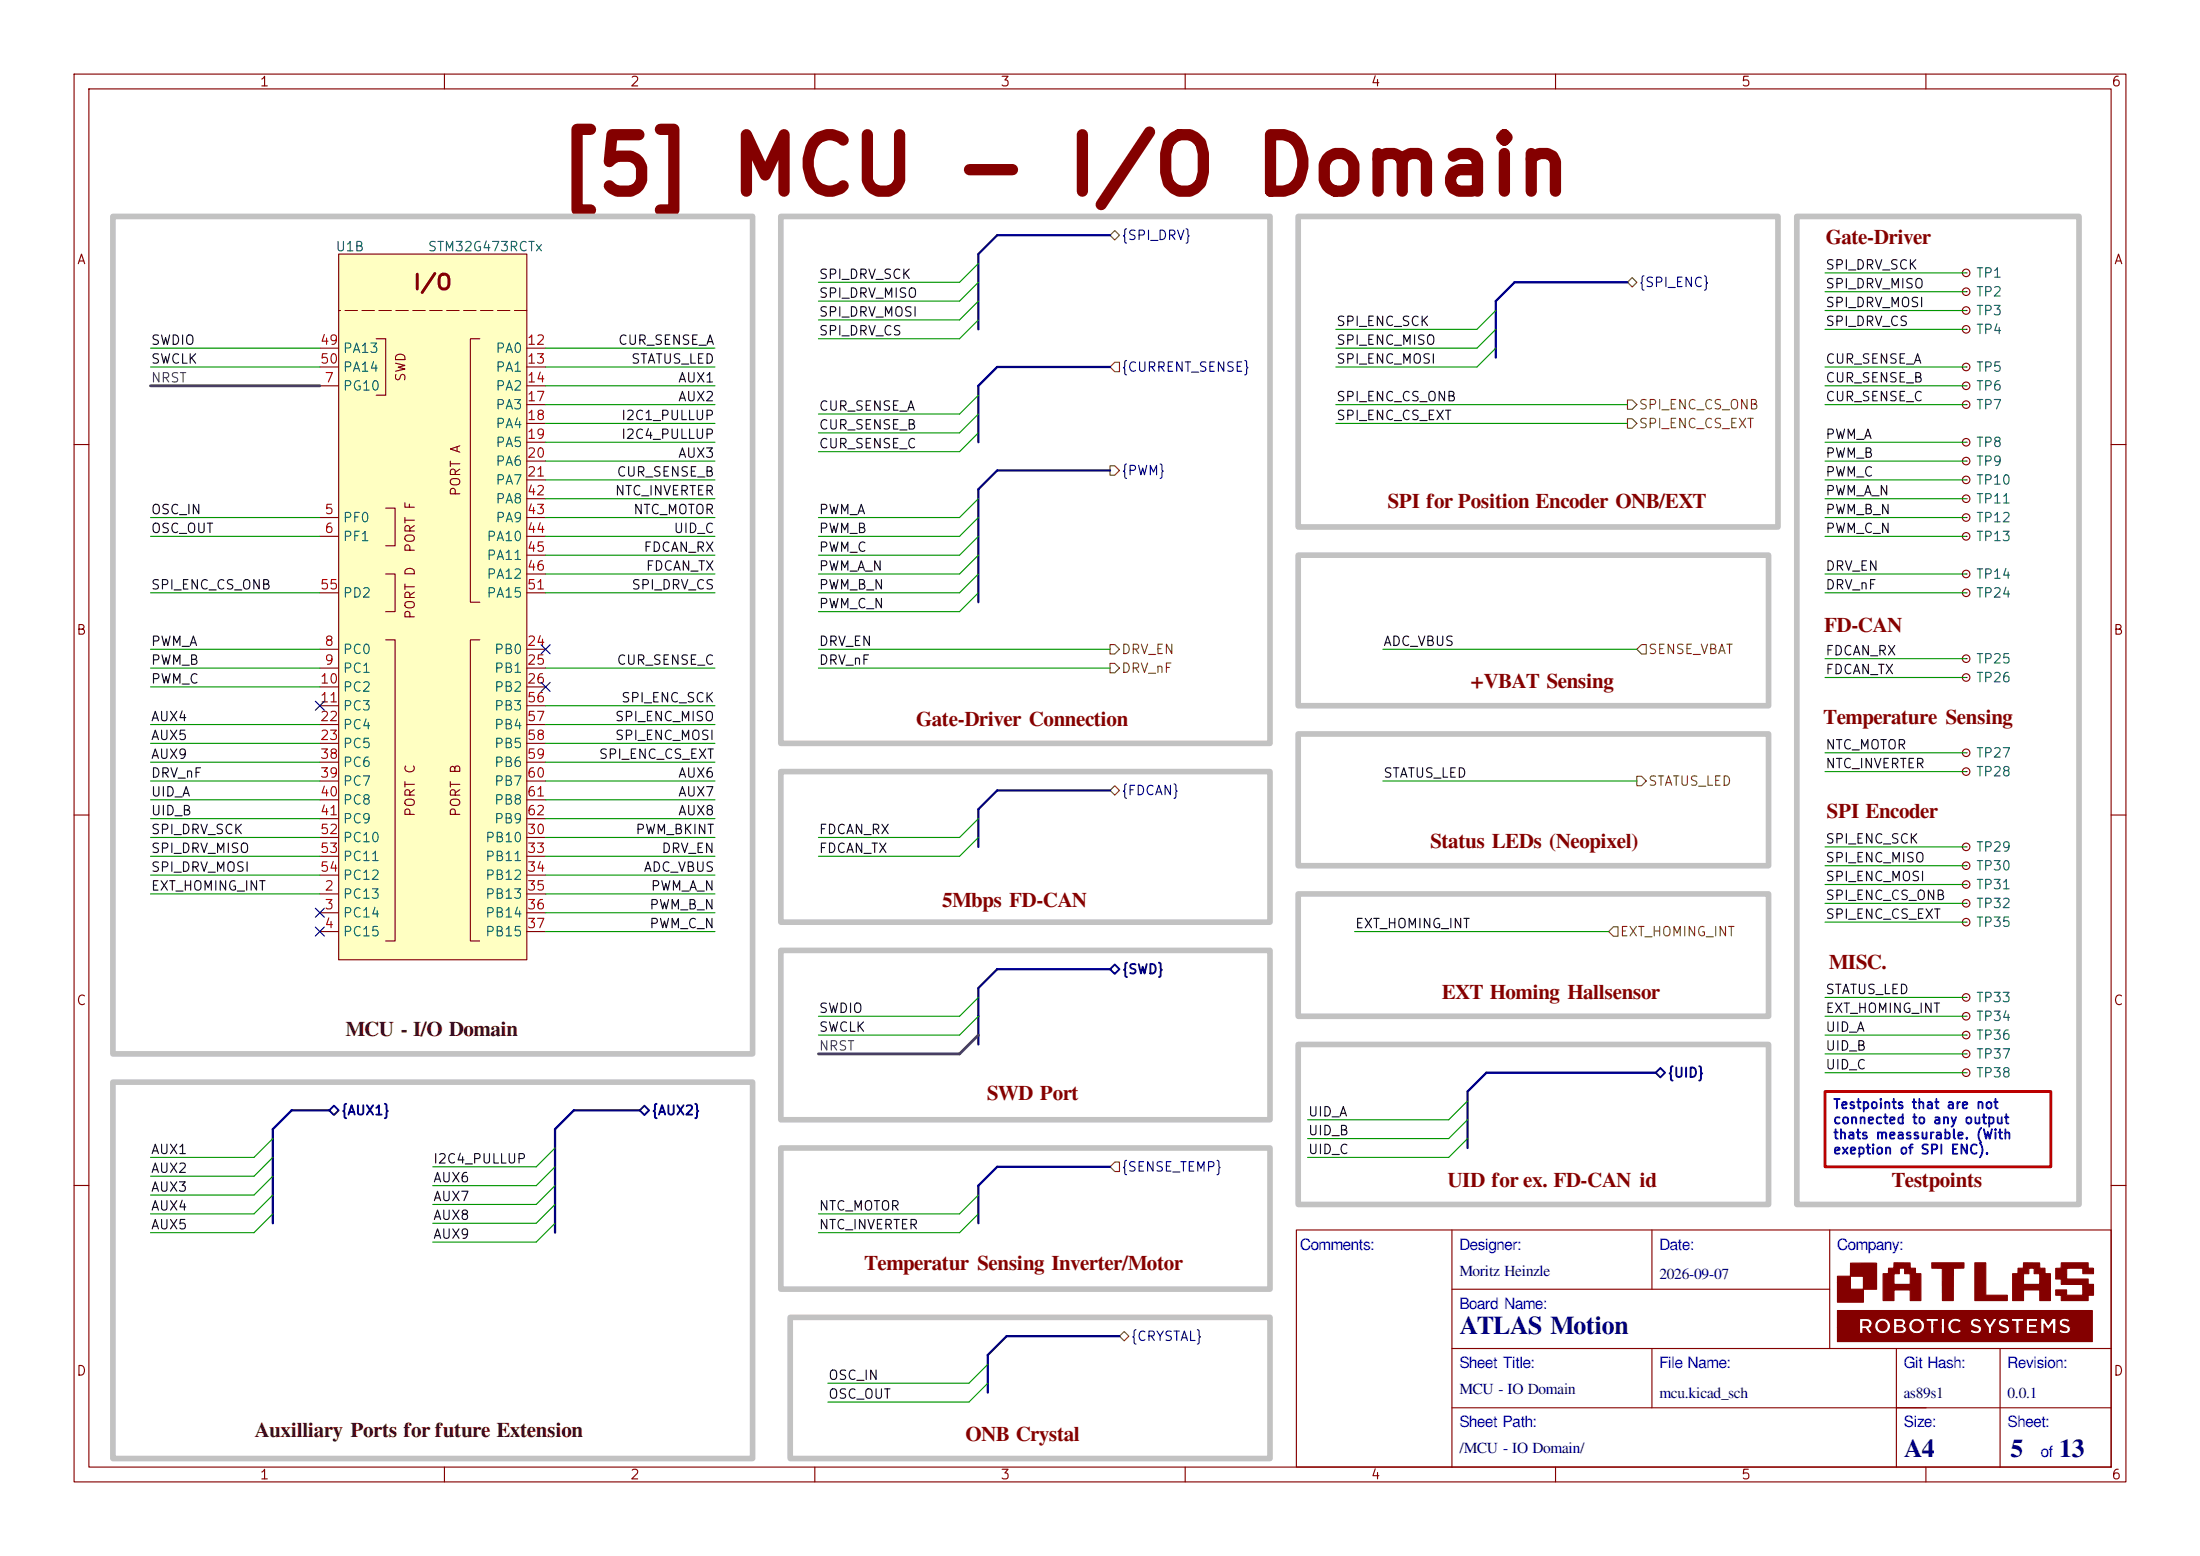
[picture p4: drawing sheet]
<svg xmlns="http://www.w3.org/2000/svg" width="297mm" height="210mm" viewBox="0 0 297 210" stroke-linecap="round" stroke-linejoin="round" font-family="sans-serif">
<g fill="none" stroke="#840000" stroke-width=".15">
<path d="M10 10h277v190h-277zM12 12h273v186h-273zM60 10v2M110 10v2M160 10v2M210 10v2M260 10v2M265.4 39.4h.1M265.4 36.8h.1M265.4 59.7h.1M265.4 54.6h.1M265.4 52.1h.1"/>
<path d="M265.4 49.5h.1M265.4 44.5h.1M265.4 41.9h.1M10 60h2M265.4 72.4h.1M265.4 69.9h.1M265.4 67.3h.1M265.4 64.8h.1M265.4 62.2h.1M285 60h2M10 110h2M265.4 116.8h.1"/>
<path d="M265.4 101.6h.1M265.4 104.1h.1M265.4 114.3h.1M265.4 119.4h.1M285 110h2M265.4 121.9h.1M265.4 139.7h.1M10 160h2M175 166h110v32h-110zM196 174h51M196 166v32M223 166v8"/>
<path d="M247 166v16M285 160h2M60 198v2M110 198v2M160 198v2M196 190h89M196 182h89M210 198v2M223 182v8M256 182v16M260 198v2M270 182v16"/>
<circle cx="265.4" cy="39.4" r=".51"/>
<circle cx="265.4" cy="36.8" r=".51"/>
<circle cx="265.4" cy="49.5" r=".51"/>
<circle cx="265.4" cy="44.5" r=".51"/>
<circle cx="265.4" cy="41.9" r=".51"/>
<circle cx="265.4" cy="59.7" r=".51"/>
<circle cx="265.4" cy="54.6" r=".51"/>
<circle cx="265.4" cy="52.1" r=".51"/>
<circle cx="265.4" cy="64.8" r=".51"/>
<circle cx="265.4" cy="62.2" r=".51"/>
<circle cx="265.4" cy="69.9" r=".51"/>
<circle cx="265.4" cy="67.3" r=".51"/>
<circle cx="265.4" cy="72.4" r=".51"/>
<circle cx="265.4" cy="101.6" r=".51"/>
<circle cx="265.4" cy="104.1" r=".51"/>
<circle cx="265.4" cy="116.8" r=".51"/>
<circle cx="265.4" cy="114.3" r=".51"/>
<circle cx="265.4" cy="119.4" r=".51"/>
<circle cx="265.4" cy="121.9" r=".51"/>
<circle cx="265.4" cy="139.7" r=".51"/>
</g>
<g fill="#840000" stroke="#840000" stroke-width=".15">
<path d="M248.1 176.9h34.4v4.2h-34.4v-1.9h2.9l.1 .8h.4v-.7h.3l.5 .7h.2h.3l-.5-.7 .4-.4h.4v.2a1.08 1.08 0 0 0 1.1 .9 1.08 1.08 0 0 0 1-1h.4v1h.9a.59 .59 0 0 0 .8-.3 .59 .59 0 0 0-.2-.7v-.1h.6a1.07 1.07 0 0 0 1.4 1.1 1.07 1.07 0 0 0 .3-1.9h.6v.3h.6v1.6h.5v-1h1v1h.4v-1h.4a1.07 1.07 0 0 0 .7 1 1.07 1.07 0 0 0 1.2-.3h1.1l.1 .1a1.04 1.04 0 0 0 1.5-.2 .6 .6 0 0 0-.6-.8l-.4-.2v-.1a.54 .54 0 0 1 .7 0l.3-.3-.4-.2h.6l.3 .6a1.37 1.37 0 0 1 .4 1.4h.5v-.3h.8a1 1 0 0 0 1.6-.2 .68 .68 0 0 0-.8-.8l-.2-.1v-.2l.2-.1 .5 .2 .2-.4h.3v.2l.6 .1v1.6h.5v-1h1v1h1.5v-.4h-1.1v-.4h1v-.2h.5v1h.5v-1.3l.5 .8 .6-.8v1.3h.5v-.3h.3a.95 .95 0 0 0 1.6-.2 .72 .72 0 0 0-.8-.8l-.3-.2a.54 .54 0 0 1 .8 0l.3-.3a.85 .85 0 0 0-1.5 .3 .84 .84 0 0 0 .9 .7l.2 .2a.64 .64 0 0 1-.9 0l-.3 .3h-.3v-1.8h-.5l-.6 .9-.5-.9h-.5v1.1h-.5v-.2h-1v-.4h1.1v-.5h-1.5v1.1h-1v-.6h.6v-.5h-1.7v.2h-.3l-.3-.1a.68 .68 0 0 0-.9 .1 .68 .68 0 0 0 0 .9l.5 .2a.27 .27 0 0 1 .2 0 .27 .27 0 0 1 .1 .3 .92 .92 0 0 1-.8-.1l-.3 .3h-.8v-.5l.7-1.2-.5-.1-.5 .8-.4-.8h-1.3a.64 .64 0 0 0-.9 .5 .64 .64 0 0 0 .7 .8l.4 .2a.39 .39 0 0 1-.3 .2 .39 .39 0 0 1-.4-.1l-.2-.1-.3 .3h-1.1l-.3-.3a.63 .63 0 0 1-.9 0 .63 .63 0 0 1 0-.9 .63 .63 0 0 1 .9 0l.3-.3a1.09 1.09 0 0 0-1.2-.2 1.09 1.09 0 0 0-.7 1h-.4v-1.1h-.4v1.1h-1v-.6h.6v-.5h-1.7v.2h-.6a1.08 1.08 0 0 0-1.7 .8h-.6l.1-.2a.64 .64 0 0 0-.2-.6 .64 .64 0 0 0-.7-.1l-.7-.1v1.1h-.4a1.08 1.08 0 0 0-1-1.1 1.08 1.08 0 0 0-1.1 1h-.4v-.1a.77 .77 0 0 0-1-.9l-.7 .1v1.2h-2.9z"/>
<path d="M248.1 172.3h1.7v-1.8h3.5v3.5h-1.7v1.8h-3.5v-2.7h1.7v.9h1.8v-1.7h-1.8v.8h-1.7z"/>
<path d="M254.2 171.9h1.5v1.4h2.2v-1.4h-.8v-.7h-.7v.7h-1.5l.1-.7h.7v-.8l2.2 .1v.7h.7v.7h.7v3.6h-1.4v-1.4h-2.2v1.4h-1.5z"/>
<path d="M260.8 170.4h4.3v.7l-1.4 .1v4.3h-1.5v-4.3h-1.4z"/>
<path d="M266.6 170.4h1.5v4.4h2.9v.7h-4.4z"/>
<path d="M271.7 171.9h1.5v1.4h2.2v-1.4h-.8v-.7h-.7v.7h-1.5v-.7h.8v-.8l2.2 .1v.7h.7v.7h.7v3.6h-1.4v-1.4h-2.2v1.4h-1.5z"/>
<path d="M277.5 171.2h.8v-.8h3.6v.8h.7v.7h-1.4v-.7h-2.2v1.4h2.9v.7h.7v1.5h-.7v.7h-3.6v-.7h-.8v-.7h1.5v.7h2.2v-1.4l-2.9-.1v-.7h-.8z"/>
<path d="M251.5 178.4h.5a.31 .31 0 0 1 .3 .4 .31 .31 0 0 1-.5 .1l-.3 .1z"/>
<path d="M256.1 179.1h.3a.38 .38 0 0 1 .5 .4l-.2 .1h-.6z"/>
<path d="M256.1 178.4h.6l.1 .1v.1l-.1 .1-.6 .1z"/>
<circle cx="254.2" cy="179" r=".63"/>
<circle cx="258.8" cy="179" r=".63"/>
</g>
<path d="M45.7 34.3h25.4v95.2h-25.4z" fill="#ffffc2"/>
<g fill="none" stroke="#840000" stroke-width=".15">
<path d="M45.7 34.3h25.4v95.2h-25.4zM43.2 52.1h2.5M43.2 47h2.5M43.2 49.5h2.5M50.8 45.7h1.3v7.6h-1.3M64.8 45.7h-1.3v35.6h1.3M71.1 52.1h2.6M71.1 47h2.6M71.1 49.5h2.6M71.1 54.6h2.6M71.1 57.2h2.6M71.1 59.7h2.6"/>
<path d="M43.2 69.9h2.5M43.2 72.4h2.5M52.1 68.6h1.2v5.1h-1.2M52.1 77.5h1.2v5.1h-1.2M71.1 69.9h2.6M71.1 72.4h2.6M71.1 62.2h2.6M71.1 64.8h2.6M71.1 67.3h2.6M71.1 74.9h2.6M71.1 77.5h2.6M265.4 77.5h.1"/>
<path d="M43.2 87.6h2.5M43.2 90.2h2.5M43.2 92.7h2.5M43.2 95.3h2.5M43.2 97.8h2.5M43.2 80h2.5M52.1 86.4h1.2v40.6h-1.2M64.8 86.4h-1.3v40.6h1.3M71.1 87.6h2.6M71.1 90.2h2.6M71.1 92.7h2.6M71.1 95.3h2.6"/>
<path d="M71.1 97.8h2.6M71.1 80h2.6M265.4 80h.1M265.4 88.9h.1M265.4 91.4h.1M43.2 100.3h2.5M43.2 113h2.5M43.2 115.6h2.5M43.2 118.1h2.5M43.2 102.9h2.5M43.2 105.4h2.5M43.2 108h2.5"/>
<path d="M43.2 110.5h2.5M71.1 100.3h2.6M71.1 113h2.6M71.1 115.6h2.6M71.1 118.1h2.6M71.1 102.9h2.6M71.1 105.4h2.6M71.1 108h2.6M71.1 110.5h2.6M43.2 120.7h2.5M43.2 123.2h2.5M43.2 125.7h2.5"/>
<path d="M71.1 120.7h2.6M71.1 123.2h2.6M71.1 125.7h2.6M265.4 137.2h.1M265.4 134.6h.1M265.4 124.5h.1M265.4 144.8h.1M265.4 142.2h.1"/>
<circle cx="265.4" cy="77.5" r=".51"/>
<circle cx="265.4" cy="91.4" r=".51"/>
<circle cx="265.4" cy="80" r=".51"/>
<circle cx="265.4" cy="88.9" r=".51"/>
<circle cx="265.4" cy="124.5" r=".51"/>
<circle cx="265.4" cy="137.2" r=".51"/>
<circle cx="265.4" cy="134.6" r=".51"/>
<circle cx="265.4" cy="144.8" r=".51"/>
<circle cx="265.4" cy="142.2" r=".51"/>
</g>
<path d="M71.1 41.9h-25.4" fill="none" stroke="#840000" stroke-width=".15" stroke-dasharray="1.7 .6"/>
<g fill="none" stroke="#725600" stroke-width=".15">
<path d="M150.5 31.1l.6 .7-.6 .6-.6-.6zM219.7 38.1l.6-.6 .7 .6-.7 .6zM150.5 48.9h.6v1.3h-.6l-.6-.7zM219.7 54h.6l.7 .6-.7 .6h-.6zM219.7 56.5h.6l.7 .7-.7 .6h-.6zM149.9 62.9h.6l.6 .6-.6 .6h-.6zM149.9 89.5h.6l.6 .7-.6 .6h-.6zM149.9 87h.6l.6 .6-.6 .7h-.6zM221.6 87h.6v1.3h-.6l-.6-.7zM149.9 106.7l.6-.7 .6 .7-.6 .6zM221 104.8h.6l.6 .6-.6 .6h-.6zM217.8 125.1h.6v1.3h-.6l-.6-.7z"/>
<path d="M150.5 156.8h.6v1.3h-.6l-.6-.6zM151.1 180.3l.7-.6 .6 .6-.6 .7z"/>
</g>
<path d="M150.5 130.2l.6 .6-.6 .6-.6-.6zM45.1 149.2l.6 .7-.6 .6-.7-.6zM87 149.2l.6 .7-.6 .6-.6-.6zM223.5 144.8l.7-.7 .6 .7-.6 .6z" fill="none" stroke="#000084" stroke-width=".25"/>
<path d="M149.9 31.8h-15.3l-2.5 2.5v10.2M219.7 38.1h-15.2l-2.6 2.5v7.7M149.9 49.5h-15.3l-2.5 2.6v7.6M149.9 63.5h-15.3l-2.5 2.5v15.3M149.9 106.7h-15.3l-2.5 2.5v5.1M149.9 130.8h-15.3l-2.5 2.6v7.6M44.4 149.9h-5l-2.6 2.5v12.7M86.4 149.9h-8.9l-2.6 2.5v14M149.9 157.5h-15.3l-2.5 2.5v5.1M223.5 144.8h-22.8l-2.6 2.5v7.6M151.1 180.3h-15.2l-2.6 2.6v5.1" fill="none" stroke="#000084" stroke-width=".3"/>
<g fill="none" stroke="#009600" stroke-width=".15">
<path d="M132.1 38.1l-2.6 2.5h-19M132.1 35.6l-2.6 2.5h-19M246.4 39.4h19M246.4 36.8h19M20.3 49.5h22.9M20.3 47h22.9M73.7 49.5h22.8M73.7 59.7h22.8M73.7 57.2h22.8M73.7 52.1h22.8M73.7 54.6h22.8M73.7 47h22.8"/>
<path d="M132.1 58.4l-2.6 2.6h-19M132.1 43.2l-2.6 2.5h-19M132.1 55.9l-2.6 2.5h-19M132.1 53.3l-2.6 2.6h-19M132.1 40.6l-2.6 2.6h-19M180.3 57.2h39.4M180.3 54.6h39.4M201.9 47l-2.5 2.5h-19.1M201.9 41.9l-2.5 2.6h-19.1M201.9 44.5l-2.5 2.5h-19.1M246.4 49.5h19M246.4 59.7h19"/>
<path d="M246.4 44.5h19M246.4 41.9h19M246.4 52.1h19M246.4 54.6h19M20.3 69.9h22.9M20.3 72.4h22.9M73.7 69.9h22.8M73.7 77.5h22.8M73.7 74.9h22.8M73.7 72.4h22.8M73.7 67.3h22.8M73.7 62.2h22.8"/>
<path d="M73.7 64.8h22.8M132.1 67.3l-2.6 2.6h-19M132.1 74.9l-2.6 2.6h-19M132.1 72.4l-2.6 2.5h-19M132.1 77.5l-2.6 2.5h-19M132.1 69.9l-2.6 2.5h-19M246.4 69.9h19M246.4 77.5h19M246.4 72.4h19M246.4 67.3h19M246.4 62.2h19M246.4 64.8h19"/>
<path d="M20.3 97.8h22.9M20.3 92.7h22.9M20.3 87.6h22.9M20.3 90.2h22.9M20.3 80h22.9M73.7 97.8h22.8M73.7 90.2h22.8M73.7 95.3h22.8M73.7 80h22.8M110.5 87.6h39.4M110.5 90.2h39.4M132.1 80l-2.6 2.6h-19"/>
<path d="M186.7 87.6h34.3M246.4 80h19M246.4 91.4h19M246.4 88.9h19M20.3 105.4h22.9M20.3 108h22.9M20.3 102.9h22.9M20.3 110.5h22.9M20.3 118.1h22.9M20.3 115.6h22.9M20.3 113h22.9M20.3 100.3h22.9"/>
<path d="M73.7 105.4h22.8M73.7 108h22.8M73.7 102.9h22.8M73.7 110.5h22.8M73.7 118.1h22.8M73.7 115.6h22.8M73.7 113h22.8M73.7 100.3h22.8M132.1 113l-2.6 2.6h-19M132.1 110.5l-2.6 2.5h-19M186.7 105.4h34.3M246.4 114.3h19"/>
<path d="M246.4 119.4h19M246.4 116.8h19M246.4 101.6h19M246.4 104.1h19M20.3 120.7h22.9M73.7 123.2h22.8M73.7 120.7h22.8M73.7 125.7h22.8M132.1 137.2l-2.6 2.5h-19M132.1 134.6l-2.6 2.6h-19M182.9 125.7h34.3M246.4 134.6h19"/>
<path d="M246.4 124.5h19M246.4 139.7h19M246.4 121.9h19M246.4 137.2h19M36.8 153.7l-2.5 2.5h-14M36.8 158.8l-2.5 2.5h-14M36.8 156.2l-2.5 2.6h-14M74.9 154.9l-2.5 2.6h-14M74.9 157.5l-2.5 2.5h-14M198.1 148.6l-2.5 2.5h-19.1M198.1 151.1l-2.5 2.6h-19.1M198.1 153.7l-2.5 2.5h-19.1"/>
<path d="M246.4 144.8h19M246.4 142.2h19M36.8 163.8l-2.5 2.6h-14M36.8 161.3l-2.5 2.5h-14M74.9 160l-2.5 2.6h-14M74.9 162.6l-2.5 2.5h-14M74.9 165.1l-2.5 2.5h-14M132.1 163.8l-2.6 2.6h-19M132.1 161.3l-2.6 2.5h-19M133.3 186.7l-2.5 2.5h-19M133.3 184.2l-2.5 2.5h-19"/>
</g>
<path d="M20.3 52.1h22.9M132.1 139.7l-2.6 2.5h-19" fill="none" stroke="#484848" stroke-width=".38"/>
<path d="M42.6 94.6l1.2 1.3M43.8 94.6l-1.2 1.3M73.1 92.1l1.2 1.2M73.1 87l1.2 1.2M74.3 92.1l-1.2 1.2M74.3 87l-1.2 1.2M42.6 122.6l1.2 1.2M42.6 125.1l1.2 1.2M43.8 122.6l-1.2 1.2M43.8 125.1l-1.2 1.2" fill="none" stroke="#000084" stroke-width=".15"/>
<path d="M246.4 147.3h30.5v10.2h-30.5z" fill="none" stroke="#c20000" stroke-width=".38"/>
<g fill="none" stroke="#c2c2c2" stroke-width=".76">
<path d="M15.2 29.2h86.4v113h-86.4zM105.4 29.2h66v71.1h-66zM175.3 29.2h64.7v41.9h-64.7zM242.6 29.2h38.1v133.4h-38.1zM175.3 74.9h63.5v20.4h-63.5zM175.3 99.1h63.5v17.7h-63.5zM105.4 104.1h66v20.4h-66zM105.4 128.3h66v22.8h-66zM175.3 120.7h63.5v16.5h-63.5zM15.2 146.1h86.4v50.8h-86.4zM105.4 154.9h66v19.1h-66zM175.3 141h63.5v21.6h-63.5z"/>
<path d="M106.7 177.8h64.7v19.1h-64.7z"/>
</g>
<text font-size="7.6" fill="#840000" x="75" y="28.1">[5] MCU - I/O Domain</text>
<g font-size="3.5" fill="#00007f">
<text x="197" y="180.1">ATLAS Motion</text>
<text x="257" y="196.6">A4</text>
<text x="271.4" y="196.6">5</text>
<text x="278" y="196.6">13</text>
</g>
<g font-size="2.8" fill="#840000">
<text x="246.5" y="33">Gate-Driver</text>
<text x="187.3" y="68.5">SPI for Position Encoder ONB/EXT</text>
<text x="246.3" y="85.3">FD-CAN</text>
<text x="198.5" y="92.9">+VBAT Sensing</text>
<text x="123.7" y="98">Gate-Driver Connection</text>
<text x="246.2" y="97.7">Temperature Sensing</text>
<text x="246.6" y="110.4">SPI Encoder</text>
<text x="193.1" y="114.5">Status LEDs (Neopixel)</text>
<text x="127.2" y="122.4">5Mbps FD-CAN</text>
<text x="246.9" y="130.7">MISC.</text>
<text x="194.6" y="134.8">EXT Homing Hallsensor</text>
<text x="133.2" y="148.5">SWD Port</text>
<text x="195.4" y="160.2">UID for ex. FD-CAN id</text>
<text x="255.4" y="160.2">Testpoints</text>
<text x="116.7" y="171.4">Temperatur Sensing Inverter/Motor</text>
<text x="130.3" y="194.5">ONB Crystal</text>
</g>
<g font-size="2.8" fill="#480000">
<text x="46.6" y="139.9">MCU - I/O Domain</text>
<text x="34.4" y="194">Auxilliary Ports for future Extension</text>
</g>
<g font-size="2.1" fill="#00f">
<text x="175.5" y="168.7">Comments:</text>
<text x="197" y="168.7">Designer:</text>
<text x="224" y="168.7">Date:</text>
<text x="248" y="168.7">Company:</text>
<text x="197" y="176.7">Board Name:</text>
<text x="197" y="184.7">Sheet Title:</text>
<text x="224" y="184.7">File Name:</text>
<text x="257" y="184.7">Git Hash:</text>
<text x="271" y="184.7">Revision:</text>
<text x="197" y="192.7">Sheet Path:</text>
<text x="257" y="192.7">Size:</text>
<text x="271" y="192.7">Sheet:</text>
<text x="275.5" y="196.7">of</text>
</g>
<g font-size="2.1" fill="#00007f">
<text x="197" y="172.2">Moritz Heinzle</text>
<text x="224" y="172.7">2026-09-07</text>
<text x="197" y="188.2">MCU - IO Domain</text>
<text x="224" y="188.7">mcu.kicad_sch</text>
<text x="257" y="188.7">as89s1</text>
<text x="271" y="188.7">0.0.1</text>
<text x="197" y="196.2">/MCU - IO Domain/</text>
</g>
<text font-size="2" fill="#840000" x="55.6" y="39.6">I/O</text>
<g font-size="1.3" fill="#840000">
<text x="35" y="12">1</text>
<text x="85" y="12">2</text>
<text x="135" y="12">3</text>
<text x="185" y="12">4</text>
<text x="235" y="12">5</text>
<text x="285" y="12">6</text>
<text x="10.3" y="36">A</text>
<text x="285.3" y="36">A</text>
<text x="55" y="51.6" transform="rotate(-90 55 51.6)">SWD</text>
<text x="62.5" y="67.1" transform="rotate(-90 62.5 67.1)">PORT A</text>
<text x="56.3" y="74.7" transform="rotate(-90 56.3 74.7)">PORT F</text>
<text x="56.3" y="83.7" transform="rotate(-90 56.3 83.7)">PORT D</text>
<text x="10.2" y="86">B</text>
<text x="285.2" y="86">B</text>
<text x="56.3" y="110.3" transform="rotate(-90 56.3 110.3)">PORT C</text>
<text x="62.5" y="110.3" transform="rotate(-90 62.5 110.3)">PORT B</text>
<text x="10.2" y="136">C</text>
<text x="285.2" y="136">C</text>
<text x="10.2" y="186">D</text>
<text x="285.2" y="186">D</text>
<text x="35" y="200">1</text>
<text x="85" y="200">2</text>
<text x="135" y="200">3</text>
<text x="185" y="200">4</text>
<text x="235" y="200">5</text>
<text x="285" y="200">6</text>
</g>
<g font-size="1.3" fill="#006464">
<text x="45.2" y="34.2">U1B</text>
<text x="57.7" y="34.2">STM32G473RCTx</text>
<text x="266.7" y="40.3">TP2</text>
<text x="266.7" y="37.8">TP1</text>
<text x="46.2" y="48">PA13</text>
<text x="66.8" y="48">PA0</text>
<text x="266.7" y="45.4">TP4</text>
<text x="266.7" y="42.9">TP3</text>
<text x="46.2" y="53">PG10</text>
<text x="46.2" y="50.5">PA14</text>
<text x="66.8" y="50.5">PA1</text>
<text x="66.8" y="53">PA2</text>
<text x="266.7" y="53">TP6</text>
<text x="266.7" y="50.5">TP5</text>
<text x="66.8" y="55.6">PA3</text>
<text x="66.8" y="58.1">PA4</text>
<text x="266.7" y="55.6">TP7</text>
<text x="66.8" y="60.7">PA5</text>
<text x="66.8" y="63.2">PA6</text>
<text x="66.8" y="65.7">PA7</text>
<text x="266.7" y="65.7">TP10</text>
<text x="266.7" y="63.2">TP9</text>
<text x="266.7" y="60.7">TP8</text>
<text x="46.2" y="70.8">PF0</text>
<text x="66.8" y="68.3">PA8</text>
<text x="66.8" y="70.8">PA9</text>
<text x="266.7" y="70.8">TP12</text>
<text x="266.7" y="68.3">TP11</text>
<text x="46.2" y="73.4">PF1</text>
<text x="65.6" y="73.4">PA10</text>
<text x="65.6" y="75.9">PA11</text>
<text x="266.7" y="73.4">TP13</text>
<text x="46.2" y="81">PD2</text>
<text x="65.6" y="78.4">PA12</text>
<text x="65.6" y="81">PA15</text>
<text x="266.7" y="81">TP24</text>
<text x="266.7" y="78.4">TP14</text>
<text x="46.2" y="88.6">PC0</text>
<text x="66.6" y="88.6">PB0</text>
<text x="266.7" y="89.9">TP25</text>
<text x="46.2" y="91.1">PC1</text>
<text x="46.2" y="93.7">PC2</text>
<text x="66.6" y="91.1">PB1</text>
<text x="66.6" y="93.7">PB2</text>
<text x="266.7" y="92.4">TP26</text>
<text x="46.2" y="96.2">PC3</text>
<text x="46.2" y="98.8">PC4</text>
<text x="46.2" y="101.3">PC5</text>
<text x="66.6" y="96.2">PB3</text>
<text x="66.6" y="98.8">PB4</text>
<text x="66.6" y="101.3">PB5</text>
<text x="46.2" y="103.8">PC6</text>
<text x="46.2" y="106.4">PC7</text>
<text x="66.6" y="103.8">PB6</text>
<text x="66.6" y="106.4">PB7</text>
<text x="266.7" y="102.6">TP27</text>
<text x="266.7" y="105.1">TP28</text>
<text x="46.2" y="108.9">PC8</text>
<text x="46.2" y="111.5">PC9</text>
<text x="46.2" y="114">PC10</text>
<text x="65.4" y="114">PB10</text>
<text x="66.6" y="108.9">PB8</text>
<text x="66.6" y="111.5">PB9</text>
<text x="46.2" y="116.5">PC11</text>
<text x="46.2" y="119.1">PC12</text>
<text x="65.4" y="116.5">PB11</text>
<text x="65.4" y="119.1">PB12</text>
<text x="266.7" y="117.8">TP30</text>
<text x="266.7" y="115.3">TP29</text>
<text x="46.2" y="121.6">PC13</text>
<text x="46.2" y="124.2">PC14</text>
<text x="65.4" y="121.6">PB13</text>
<text x="65.4" y="124.2">PB14</text>
<text x="266.7" y="122.9">TP32</text>
<text x="266.7" y="120.3">TP31</text>
<text x="266.7" y="125.4">TP35</text>
<text x="46.2" y="126.7">PC15</text>
<text x="65.4" y="126.7">PB15</text>
<text x="266.7" y="135.6">TP33</text>
<text x="266.7" y="140.7">TP36</text>
<text x="266.7" y="143.2">TP37</text>
<text x="266.7" y="138.1">TP34</text>
<text x="266.7" y="145.7">TP38</text>
</g>
<g font-size="1.3" fill="#000084">
<text x="151.3" y="32.7">{SPI_DRV}</text>
<text x="221.1" y="39.1">{SPI_ENC}</text>
<text x="151.3" y="50.5">{CURRENT_SENSE}</text>
<text x="151.3" y="64.5">{PWM}</text>
<text x="151.3" y="107.6">{FDCAN}</text>
<text x="151.4" y="131.8">{SWD}</text>
<text x="225" y="145.7">{UID}</text>
<text x="46" y="150.8">{AUX1}</text>
<text x="87.9" y="150.8">{AUX2}</text>
<text x="151.3" y="158.4">{SENSE_TEMP}</text>
<text x="152.6" y="181.3">{CRYSTAL}</text>
</g>
<g font-size="1.3" fill="#0f0f0f">
<text x="110.5" y="38">SPI_DRV_SCK</text>
<text x="110.5" y="40.5">SPI_DRV_MISO</text>
<text x="246.4" y="41.8">SPI_DRV_MOSI</text>
<text x="246.4" y="36.7">SPI_DRV_SCK</text>
<text x="246.4" y="39.2">SPI_DRV_MISO</text>
<text x="20.3" y="46.9">SWDIO</text>
<text x="83.4" y="46.9">CUR_SENSE_A</text>
<text x="110.5" y="45.6">SPI_DRV_CS</text>
<text x="110.5" y="43.1">SPI_DRV_MOSI</text>
<text x="180.3" y="44.3">SPI_ENC_SCK</text>
<text x="180.3" y="46.9">SPI_ENC_MISO</text>
<text x="246.4" y="44.3">SPI_DRV_CS</text>
<text x="20.3" y="49.4">SWCLK</text>
<text x="85.1" y="49.4">STATUS_LED</text>
<text x="91.5" y="51.9">AUX1</text>
<text x="180.3" y="49.4">SPI_ENC_MOSI</text>
<text x="246.4" y="49.4">CUR_SENSE_A</text>
<text x="246.4" y="51.9">CUR_SENSE_B</text>
<text x="83.8" y="57">I2C1_PULLUP</text>
<text x="83.8" y="59.6">I2C4_PULLUP</text>
<text x="91.5" y="54.5">AUX2</text>
<text x="110.5" y="58.3">CUR_SENSE_B</text>
<text x="110.5" y="55.8">CUR_SENSE_A</text>
<text x="180.3" y="57">SPI_ENC_CS_EXT</text>
<text x="180.3" y="54.5">SPI_ENC_CS_ONB</text>
<text x="246.4" y="54.5">CUR_SENSE_C</text>
<text x="246.4" y="59.6">PWM_A</text>
<text x="83.2" y="64.6">CUR_SENSE_B</text>
<text x="91.5" y="62.1">AUX3</text>
<text x="110.5" y="60.8">CUR_SENSE_C</text>
<text x="246.4" y="62.1">PWM_B</text>
<text x="246.4" y="64.6">PWM_C</text>
<text x="20.3" y="69.7">OSC_IN</text>
<text x="82.9" y="67.2">NTC_INVERTER</text>
<text x="85.4" y="69.7">NTC_MOTOR</text>
<text x="110.5" y="69.7">PWM_A</text>
<text x="246.4" y="67.2">PWM_A_N</text>
<text x="246.4" y="69.7">PWM_B_N</text>
<text x="20.3" y="72.3">OSC_OUT</text>
<text x="86.8" y="74.8">FDCAN_RX</text>
<text x="87.1" y="77.3">FDCAN_TX</text>
<text x="90.8" y="72.3">UID_C</text>
<text x="110.5" y="77.3">PWM_A_N</text>
<text x="110.5" y="72.3">PWM_B</text>
<text x="110.5" y="74.8">PWM_C</text>
<text x="246.4" y="72.3">PWM_C_N</text>
<text x="246.4" y="77.3">DRV_EN</text>
<text x="20.3" y="79.9">SPI_ENC_CS_ONB</text>
<text x="85.2" y="79.9">SPI_DRV_CS</text>
<text x="110.5" y="79.9">PWM_B_N</text>
<text x="110.5" y="82.4">PWM_C_N</text>
<text x="246.4" y="79.9">DRV_nF</text>
<text x="20.3" y="87.5">PWM_A</text>
<text x="110.5" y="87.5">DRV_EN</text>
<text x="186.7" y="87.5">ADC_VBUS</text>
<text x="246.4" y="88.8">FDCAN_RX</text>
<text x="20.3" y="92.6">PWM_C</text>
<text x="20.3" y="90">PWM_B</text>
<text x="83.2" y="90">CUR_SENSE_C</text>
<text x="83.8" y="95.1">SPI_ENC_SCK</text>
<text x="110.5" y="90">DRV_nF</text>
<text x="246.4" y="91.3">FDCAN_TX</text>
<text x="20.3" y="97.7">AUX4</text>
<text x="20.3" y="100.2">AUX5</text>
<text x="82.9" y="97.7">SPI_ENC_MISO</text>
<text x="82.9" y="100.2">SPI_ENC_MOSI</text>
<text x="246.4" y="101.5">NTC_MOTOR</text>
<text x="20.3" y="107.8">UID_A</text>
<text x="20.3" y="102.7">AUX9</text>
<text x="20.3" y="105.3">DRV_nF</text>
<text x="80.8" y="102.7">SPI_ENC_CS_EXT</text>
<text x="91.5" y="105.3">AUX6</text>
<text x="91.5" y="107.8">AUX7</text>
<text x="186.7" y="105.3">STATUS_LED</text>
<text x="246.4" y="104">NTC_INVERTER</text>
<text x="20.3" y="112.9">SPI_DRV_SCK</text>
<text x="20.3" y="110.4">UID_B</text>
<text x="85.7" y="112.9">PWM_BKINT</text>
<text x="91.5" y="110.4">AUX8</text>
<text x="110.5" y="112.9">FDCAN_RX</text>
<text x="20.3" y="115.4">SPI_DRV_MISO</text>
<text x="20.3" y="118">SPI_DRV_MOSI</text>
<text x="86.8" y="118">ADC_VBUS</text>
<text x="89.2" y="115.4">DRV_EN</text>
<text x="110.5" y="115.4">FDCAN_TX</text>
<text x="246.4" y="116.7">SPI_ENC_MISO</text>
<text x="246.4" y="114.2">SPI_ENC_SCK</text>
<text x="246.4" y="119.3">SPI_ENC_MOSI</text>
<text x="20.3" y="120.5">EXT_HOMING_INT</text>
<text x="87.6" y="125.6">PWM_C_N</text>
<text x="87.6" y="123.1">PWM_B_N</text>
<text x="87.8" y="120.5">PWM_A_N</text>
<text x="182.9" y="125.6">EXT_HOMING_INT</text>
<text x="246.4" y="124.3">SPI_ENC_CS_EXT</text>
<text x="246.4" y="121.8">SPI_ENC_CS_ONB</text>
<text x="110.5" y="137">SWDIO</text>
<text x="246.4" y="137">EXT_HOMING_INT</text>
<text x="246.4" y="134.5">STATUS_LED</text>
<text x="110.5" y="139.6">SWCLK</text>
<text x="246.4" y="139.6">UID_A</text>
<text x="246.4" y="142.1">UID_B</text>
<text x="246.4" y="144.7">UID_C</text>
<text x="176.5" y="153.5">UID_B</text>
<text x="176.5" y="151">UID_A</text>
<text x="20.3" y="161.2">AUX3</text>
<text x="20.3" y="158.6">AUX2</text>
<text x="20.3" y="156.1">AUX1</text>
<text x="58.4" y="157.4">I2C4_PULLUP</text>
<text x="58.4" y="159.9">AUX6</text>
<text x="176.5" y="156.1">UID_C</text>
<text x="20.3" y="166.2">AUX5</text>
<text x="20.3" y="163.7">AUX4</text>
<text x="58.4" y="162.4">AUX7</text>
<text x="58.4" y="165">AUX8</text>
<text x="58.4" y="167.5">AUX9</text>
<text x="110.5" y="163.7">NTC_MOTOR</text>
<text x="110.5" y="166.2">NTC_INVERTER</text>
<text x="111.7" y="189.1">OSC_OUT</text>
<text x="111.7" y="186.6">OSC_IN</text>
</g>
<g font-size="1.3" fill="#a90000">
<text x="43.1" y="46.9">49</text>
<text x="71.1" y="46.9">12</text>
<text x="43.1" y="49.4">50</text>
<text x="43.7" y="51.9">7</text>
<text x="71.1" y="49.4">13</text>
<text x="71.1" y="51.9">14</text>
<text x="71.1" y="54.5">17</text>
<text x="71.1" y="57">18</text>
<text x="71.1" y="59.6">19</text>
<text x="71.1" y="62.1">20</text>
<text x="71.1" y="64.6">21</text>
<text x="43.7" y="69.7">5</text>
<text x="71.1" y="67.2">42</text>
<text x="71.1" y="69.7">43</text>
<text x="43.7" y="72.3">6</text>
<text x="71.1" y="72.3">44</text>
<text x="71.1" y="74.8">45</text>
<text x="71.1" y="77.3">46</text>
<text x="43.1" y="79.9">55</text>
<text x="71.1" y="79.9">51</text>
<text x="43.7" y="87.5">8</text>
<text x="71.1" y="87.5">24</text>
<text x="43.1" y="92.6">10</text>
<text x="43.1" y="95.1">11</text>
<text x="43.7" y="90">9</text>
<text x="71.1" y="90">25</text>
<text x="71.1" y="92.6">26</text>
<text x="71.1" y="95.1">56</text>
<text x="43.1" y="97.7">22</text>
<text x="43.1" y="100.2">23</text>
<text x="71.1" y="97.7">57</text>
<text x="71.1" y="100.2">58</text>
<text x="43.1" y="102.7">38</text>
<text x="43.1" y="105.3">39</text>
<text x="43.1" y="107.8">40</text>
<text x="71.1" y="102.7">59</text>
<text x="71.1" y="105.3">60</text>
<text x="71.1" y="107.8">61</text>
<text x="43.1" y="110.4">41</text>
<text x="43.1" y="112.9">52</text>
<text x="71.1" y="112.9">30</text>
<text x="71.1" y="110.4">62</text>
<text x="43.1" y="115.4">53</text>
<text x="43.1" y="118">54</text>
<text x="71.1" y="115.4">33</text>
<text x="71.1" y="118">34</text>
<text x="43.7" y="120.5">2</text>
<text x="43.7" y="123.1">3</text>
<text x="43.7" y="125.6">4</text>
<text x="71.1" y="120.5">35</text>
<text x="71.1" y="123.1">36</text>
<text x="71.1" y="125.6">37</text>
</g>
<g font-size="1.3" fill="#484848">
<text x="20.3" y="51.9">NRST</text>
<text x="110.5" y="142.1">NRST</text>
</g>
<g font-size="1.3" fill="#725600">
<text x="221.1" y="55.6">SPI_ENC_CS_ONB</text>
<text x="221.1" y="58.1">SPI_ENC_CS_EXT</text>
<text x="151.3" y="88.6">DRV_EN</text>
<text x="222.4" y="88.6">SENSE_VBAT</text>
<text x="151.3" y="91.1">DRV_nF</text>
<text x="222.4" y="106.4">STATUS_LED</text>
<text x="218.6" y="126.7">EXT_HOMING_INT</text>
</g>
<g font-size="1.3" fill="#0000c2">
<text x="247.4" y="150">Testpoints that are not</text>
<text x="247.4" y="152">connected to any output</text>
<text x="247.4" y="154.1">thats meassurable. (With</text>
<text x="247.4" y="156.1">exeption of SPI ENC).</text>
</g>
</svg>
